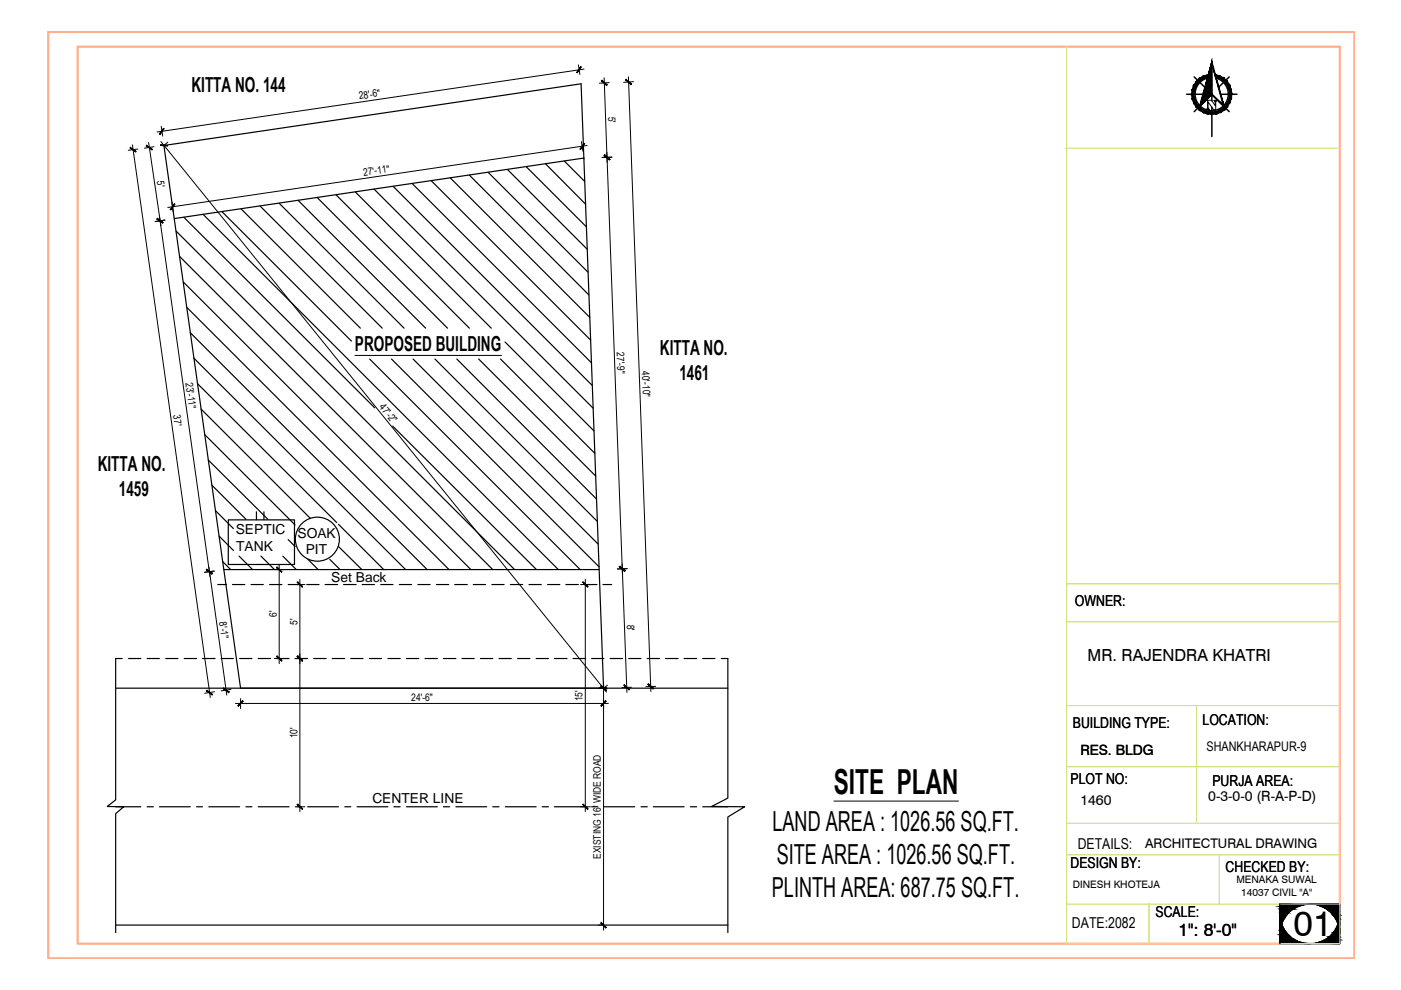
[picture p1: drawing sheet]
<svg xmlns="http://www.w3.org/2000/svg" width="297mm" height="210mm" viewBox="0 0 297 210" stroke-linecap="round" stroke-linejoin="round" font-family="sans-serif">
<!-- layer: 0 -->
<g fill="none" stroke="#000" stroke-width=".32">
<path d="M253.2 16.3l2.3 2.2 1.4-1.4M256 16.6a3.5 3.5 0 0 0-2 5.4 3.5 3.5 0 0 0 5.8 0 3.5 3.5 0 0 0-2-5.4M256.9 13.4h.1M256.9 18.1l-1.8 1.9h-3.5M256.9 13.3v8.1M256.9 16.6l-1.2 1.2M256.9 16.3l-1.1 1.1M256.9 16.1l-1 1M256.9 15.7l-.9 1M256.9 15.5l-.8 .8M256.9 15.2l-.7 .8M256.9 15l-.6 .6"/>
<path d="M256.9 14.7l-.5 .5M256.9 14.4l-.4 .4M256.9 14.1l-.3 .4M256.9 13.9l-.2 .2M256.9 13.6l-.1 .2M256.9 16.8l-1.3 1.3M256.9 17.4l-1.5 1.5M256.9 17.6l-1.6 1.7M256.9 17.9l-1.7 1.7M256.9 18.4l-1.9 2M256.9 18.7l-2 2.1M256.9 19l-2.1 2.1"/>
<path d="M256.9 19.2l-2.3 2.2M256.9 19.5l-2.3 2.3M256.9 19.7l-2.4 2.5M258.8 20h3.5M260.6 16.3l-2.3 2.2M255.5 21.4l-2.3 2.3M256.9 22.7v6.2M258.3 21.4l2.3 2.3"/>
</g>
<g fill="#000" stroke="#000" stroke-width=".21">
<path d="M283.7 195.9h.3v1.1z"/>
<path d="M123.1 14.1l-.8 1.3h.1zM123.1 14.1l.2 .1-.9 1.2z"/>
<path d="M127.5 17.1l1.1 1 .1-.1zM127.5 17.1l.1-.1 1.1 1z"/>
<path d="M132.7 16.9l1 1.1 .2-.2zM132.7 16.8l1.2 1-1.2-.9z"/>
<path d="M252.6 20h.5l-.4 .9zM253.1 20l-.4 .9 .6-.1zM252.7 20.9l.6-.1-.2 1zM253.3 20.8l-.2 1 .4-.2zM253.1 21.8l.4-.2 .1 1.1zM253.5 21.6l.1 1.1 .4-.4zM253.6 22.7l.4-.4 .3 1.1zM254 22.3l.3 1.1 .3-.5zM254.6 22.9l.5 1-.8-.5zM254.6 22.9l.5 1 .2-.5zM255.3 23.4l.7 .8-.9-.3zM255.3 23.4l.7 .8 .1-.5zM256.1 23.7l.8 .5h-.9zM256.1 23.7l.8 .5v-.5zM256.9 23.7l1 .5h-1zM256.9 23.7l1 .5-.1-.5zM257.8 23.7l1 .2-.9 .3zM257.8 23.7l1 .2-.2-.5zM258.6 23.4h1l-.8 .5zM258.6 23.4h1l-.3-.5zM259.3 22.9l.9-.2-.6 .7zM259.3 22.9l.9-.2-.3-.4zM259.9 22.3l.8-.5-.5 .9zM260.3 21.6l-.4 .7 .8-.5zM260.3 21.6l.8-.7-.4 .9zM260.6 20.8l-.3 .8 .8-.7zM261.2 20l-.1 .9-.5-.1zM260.7 20l-.1 .8 .6-.8zM261.1 19l.1 1h-.5zM260.6 19.1l.1 .9 .4-1zM260.7 18.1l.4 .9-.5 .1zM260.3 18.3l.3 .8 .1-1zM260.2 17.3l.5 .8-.4 .2zM259.9 17.6l.4 .7-.1-1zM259.5 16.6l.7 .7-.3 .3zM259.5 16.6l-.3 .4 .7 .6zM258.6 16.1l.9 .5-.3 .4zM258.6 16.1l-.1 .5 .7 .4zM257.8 15.8l.8 .3-.1 .5zM257.8 15.8l-.2 .5 .9 .3z"/>
<path d="M255.2 16.1l.9-.3 .1 .5zM255.2 16.1l.2 .5 .8-.3zM254.3 16.6l.9-.5 .2 .5zM254.3 16.6l.3 .4 .8-.4zM254.3 16.6l.3 .4-1 .3zM253.6 17.3l.4 .3 .6-.6zM253.6 17.3l.4 .3-.9 .5zM253.1 18.1l.5 .2 .4-.7zM253.1 18.1l.5 .2-.9 .7zM252.7 19l.6 .1 .3-.8zM252.7 19l.6 .1-.7 .9zM253.3 19.1l-.7 .9h.5z"/>
<path d="M27.6 31.4l1.2 .8v-.1zM27.6 31.2l1.2 .9-1.2-.7z"/>
<path d="M31 30.9l1.2 .9 .1-.1zM31.1 30.8l1.2 .9-1.3-.8z"/>
<path d="M34.7 27.2l-.8 1.3 .9-1.2zM34.7 27.2l-.8 1.3-.1-.1z"/>
<path d="M34.1 30.8l1.4 .2v-.2zM34.1 30.7l1.4 .1h-1.4z"/>
<path d="M123.8 30.4l-.8 1.2 .1 .1zM123.8 30.4l.2 .1-.9 1.2z"/>
<path d="M128.2 32.8l-.1 .1 1.2 .9zM128.1 32.9l1.2 .9-.1 .1z"/>
<path d="M128.1 32.9l1.1 1 .1-.1zM128.1 32.9l.1-.1 1.1 1z"/>
<path d="M256.9 13l-2.6 9.5h.2zM256.9 13v.6l-2.4 8.9zM256.9 13v.6l2.7 9.1zM256.9 13.6l2.7 9.1-.3-.5zM256.9 20.1l2.7 2.6-.3-.5zM256.9 19.9l2.4 2.3-2.4-2.1zM256.9 19.9l-2.4 2.6 2.4-2.4zM254.3 22.4l2.6-2.5-2.4 2.6z"/>
<path d="M33.4 46.3l-.1 .2 1.3 .7zM33.3 46.5l1.3 .7-.1 .1z"/>
<path d="M33.3 46.4l1.1 .9 .2-.1zM33.4 46.3l1.2 .9-1.3-.8z"/>
<path d="M37 43.2l-.8 1.3 .9-1.2zM37 43.2l-.8 1.3-.1-.1z"/>
<path d="M43.8 120.7v.1l1.2 .8zM43.8 120.8l1.2 .8-.1 .1z"/>
<path d="M43.8 120.8l1.1 .9 .1-.1zM43.8 120.7l1.2 .9-1.2-.8z"/>
<path d="M58.8 139.1l-.2 .1 1.2 .9zM58.6 139.2l1.2 .9-.1 .1z"/>
<path d="M58.6 120.3l1.2 1zM58.6 120.3l.2-.1 1 1.1z"/>
<path d="M63.1 139.1l-.1 .1 1.1 .9zM63 139.2l1.1 .9v.1z"/>
<path d="M63 123.4l1.1 1.1v-.1zM63 123.4h.1l1 1z"/>
<path d="M123.5 123.4l1.1 1.1 .1-.1zM123.5 123.4h.1l1.1 1z"/>
<path d="M131.3 120.1l1.2 .9-1-.9zM131.3 120.1l1.2 .9-.1 .1z"/>
<path d="M131.3 120.1l1.1 1 .1-.1zM131.3 120.1h.2l1 .9z"/>
<path d="M43.9 146.4l-.1 .1 1.2 .7zM43.8 146.5l1.2 .7v.2z"/>
<path d="M47.4 145.8l-.1 .2 1.3 .7zM47.3 146l1.3 .7-.1 .2z"/>
<path d="M51.4 148.6l-.9 1.1 1.1-1zM51.4 148.6l-.9 1.1-.1-.1z"/>
<path d="M63 139.2l1.1 1v-.1zM63.1 139.1l1 1-1.1-.9z"/>
<path d="M127.2 145.8v.1h1.5zM127.2 145.9h1.5v.1z"/>
<path d="M127.4 149.6l.1 .1 .9-1.1zM128.4 148.6l.1 .1-1 1z"/>
<path d="M127.4 145.5l1 1 .1-.1zM127.5 145.3l1 1.1-1.1-.9z"/>
<path d="M132.3 145.1v.2l1.1 .9zM132.3 145.3l1.1 .9v.1z"/>
<path d="M137.5 145l-.1 .1 1.2 .9zM137.4 145.1l1.2 .9-.2 .1z"/>
<path d="M63 170.5l1.1 1-1-1zM63 170.5l1.1 1v.1z"/>
<path d="M123.5 170.5l1.2 1-1.1-1zM123.5 170.5l1.2 1-.1 .1z"/>
<path d="M127.5 195.6l-.1 .1 1.1 .9zM127.4 195.7l1.1 .9-.1 .2z"/>
<path d="M283.7 195.9l.3 1.1zM284 197v1z"/>
<path d="M277.7 191.7l6.3 .1zM277.7 191.7l6.3 .1z"/>
<path d="M278.8 191.8l5.2 .3v-.3zM278.8 191.8l5.2 .3h-4.1z"/>
<path d="M279.9 192.1l4.1 .4v-.4zM279.9 192.1l4.1 .4h-3.1z"/>
<path d="M280.9 192.5l3.1 .7v-.7zM280.9 192.5l3.1 .7h-2.2z"/>
<path d="M281.8 193.2l2.2 .8v-.8zM281.8 193.2l2.2 .8h-1.4z"/>
<path d="M282.6 194l1.4 .9v-.9zM282.6 194l1.4 .9h-.8z"/>
<path d="M283.2 194.9l.8 1v-1zM283.2 194.9l.8 1h-.3z"/>
<circle cx="256.1" cy="23" r=".11"/>
</g>
<g fill="none" stroke="#000" stroke-width=".21">
<path d="M255.7 23.2h.7M255.7 23.2h.1M255.9 23.2h.1M256 23.1v.1M256 23h.1M256 23v-1.7h-.3h1.2l.8 1.2-.1-.9h.2v1.7h-.5l-1.2-1.7 .1 1.4M256.2 23.1h.1M256.2 23h.1M256.2 23.2h.1M256.3 23.2h.1M256.4 23.2h.1M257.4 21.3h.6"/>
<path d="M257.4 21.3v.1M257.6 21.3l-.1 .1M257.6 21.4l.1 .1M257.6 21.4h.1M257.8 21.4v.1M257.8 21.3v.1M257.9 21.4h.1M258 21.3v.1"/>
</g>
<!-- layer: Normal Wall -->
<path d="M10.2 6.8h277v196.4h-277zM16.5 9.9h267.5v190.2h-267.5z" fill="none" stroke="#ffaf89" stroke-width=".38"/>
<!-- layer: Rear Wall -->
<path d="M226.1 9.9v116.3M225.8 31.4h58.2M226.1 123.7h57.9v76.4h-57.9v-76.4h57.9zM226.1 131.8h57.9M226.1 149.6h57.9M253.7 149.6v24.9M226.1 162.5h57.9M226.1 174.5h57.9M226.1 191.7h57.9M226.1 181.2h57.9M243.6 191.7v8.4M258.5 181.2v10.5" fill="none" stroke="#d4e480" stroke-width=".21"/>
<!-- layer: TEXT -->
<g fill="#000" stroke="#000" stroke-width=".21">
<path d="M271.3 195.6h.6l-.4 1.2zM271.3 193.7l.2 1.3h-.2zM283.7 195.9h.3v1.1zM284 193.7v1.2z"/>
<path d="M271.3 195.6v1.2h.2zM271.3 196.8h.2l-.2 1.2z"/>
<path d="M271.3 195.6v1.2h.2zM271.3 196.8h.2l-.2 1.2z"/>
<path d="M271.3 195l.6 1.2-.4-1.2zM271.3 195l.6 1.2h-.6z"/>
<path d="M271.3 195l.6 1.2-.4-1.2zM271.3 195l.6 1.2h-.6z"/>
<path d="M271.3 196.2l1.1 1.1-.5-1.1zM271.3 196.2l1.1 1.1h-1.1z"/>
<path d="M271.3 196.2l1.1 1.1-.5-1.1zM271.3 196.2l1.1 1.1h-1.1z"/>
<path d="M271.3 194.5l.6 1.1 .5-1.1zM271.3 194.5l.6 1.1h-.6z"/>
<path d="M271.3 197.3l1.9 .9-.8-.9zM271.3 197.3l1.9 .9h-1.9z"/>
<path d="M271.3 194.5l.6 1.1 .5-1.1zM271.3 194.5l.6 1.1h-.6z"/>
<path d="M271.3 197.3l1.9 .9-.8-.9zM271.3 197.3l1.9 .9h-1.9z"/>
<path d="M271.3 193.5l1.1 1 .8-1zM271.3 193.5l1.1 1h-1.1z"/>
<path d="M271.3 198.2l2.8 .9-.9-.9zM271.3 198.2l2.8 .9h-2.8z"/>
<path d="M271.3 193.5l1.1 1 .8-1zM271.3 193.5l1.1 1h-1.1z"/>
<path d="M271.3 198.2l2.8 .9-.9-.9zM271.3 198.2l2.8 .9h-2.8z"/>
<path d="M271.3 192.8l1.9 .7 .9-.7zM271.3 192.8l1.9 .7h-1.9z"/>
<path d="M271.3 199.1l4 .5-1.2-.5zM271.3 199.1l4 .5h-4z"/>
<path d="M271.3 192.8l1.9 .7 .9-.7zM271.3 192.8l1.9 .7h-1.9z"/>
<path d="M271.3 199.1l4 .5-1.2-.5zM271.3 199.1l4 .5h-4z"/>
<path d="M271.3 192.2l2.8 .6 1.2-.6zM271.3 192.2l2.8 .6h-2.8z"/>
<path d="M271.3 199.6l5.2 .3-1.2-.3zM271.3 199.6l5.2 .3h-5.2z"/>
<path d="M271.3 192.2l2.8 .6 1.2-.6zM271.3 192.2l2.8 .6h-2.8z"/>
<path d="M271.3 199.6l5.2 .3-1.2-.3zM271.3 199.6l5.2 .3h-5.2z"/>
<path d="M271.3 191.8l4 .4 1.2-.4zM271.3 191.8l4 .4h-4z"/>
<path d="M271.3 199.9l6.4 .2zM271.3 199.9l6.4 .2h-6.4z"/>
<path d="M271.3 191.8l4 .4 1.2-.4zM271.3 191.8l4 .4h-4z"/>
<path d="M271.3 199.9l6.4 .2zM271.3 199.9l6.4 .2h-6.4z"/>
<path d="M271.3 191.7l5.2 .1 1.2-.1zM271.3 191.7l5.2 .1h-5.2z"/>
<path d="M271.3 191.7l5.2 .1 1.2-.1zM271.3 191.7l5.2 .1h-5.2z"/>
<path d="M283.7 195.9l.3 1.1zM284 197v1z"/>
<path d="M284 194.9v1zM284 194.9v1h-.3z"/>
<path d="M283.7 195.9l.3 1v-1zM283.7 195.9l.3 1h-.8z"/>
<path d="M283.2 196.9l.8 1v-1zM283.2 196.9l.8 1h-1.4z"/>
<path d="M282.6 197.9l1.4 .7v-.7zM282.6 197.9l1.4 .7h-2.2z"/>
<path d="M281.8 198.6l2.2 .6v-.6zM280.9 199.2l.9-.6 2.2 .6z"/>
<path d="M280.9 199.2l3.1 .5v-.5zM279.9 199.7l1-.5 3.1 .5z"/>
<path d="M279.9 199.7l4.1 .3v-.3zM278.8 200l1.1-.3 4.1 .3z"/>
<path d="M284 194.9v1zM284 194.9v1h-.3z"/>
<path d="M283.7 195.9l.3 1v-1zM283.7 195.9l.3 1h-.8z"/>
<path d="M283.2 196.9l.8 1v-1zM283.2 196.9l.8 1h-1.4z"/>
<path d="M282.6 197.9l1.4 .7v-.7zM282.6 197.9l1.4 .7h-2.2z"/>
<path d="M281.8 198.6l2.2 .6v-.6zM280.9 199.2l.9-.6 2.2 .6z"/>
<path d="M280.9 199.2l3.1 .5v-.5zM279.9 199.7l1-.5 3.1 .5z"/>
<path d="M279.9 199.7l4.1 .3v-.3zM278.8 200l1.1-.3 4.1 .3z"/>
<path d="M277.7 191.7l6.3 .1zM277.7 191.7l6.3 .1z"/>
<path d="M278.8 191.8l5.2 .3v-.3zM278.8 191.8l5.2 .3h-4.1z"/>
<path d="M279.9 192.1l4.1 .4v-.4zM279.9 192.1l4.1 .4h-3.1z"/>
<path d="M280.9 192.5l3.1 .7v-.7zM280.9 192.5l3.1 .7h-2.2z"/>
<path d="M281.8 193.2l2.2 .8v-.8zM281.8 193.2l2.2 .8h-1.4z"/>
<path d="M282.6 194l1.4 .9v-.9zM282.6 194l1.4 .9h-.8z"/>
<path d="M283.2 194.9l.8 1v-1zM283.2 194.9l.8 1h-.3z"/>
<path d="M278.8 200l5.2 .1zM277.7 200.1h6.3z"/>
<path d="M278.8 200l5.2 .1zM277.7 200.1h6.3z"/>
</g>
<!-- layer: 0 -->
<path d="M34.7 30.8l88.5-13 4.8 128.1h-77zM123.8 33.5l-86.8 12.8M24.5 139.6v30l-1.8 1.4 3.5 .1-1.7 1.4v25.2M47.4 120.8h79.6M154.3 139.6v29.6l-3.4 1.8 7 .1-3.6 2.1v24.5M24.5 145.9h129.8M24.5 196.1h129.8M271.3 191.7v8.4" fill="none" stroke="#000" stroke-width=".25"/>
<!-- layer: A-Hatch -->
<g fill="none" stroke="#000" stroke-width=".25">
<path d="M83.4 39.5l42.2 42.2M87.4 38.9l38 38M91.5 38.3l33.7 33.8M95.5 37.7l29.5 29.6M99.5 37.1l25.4 25.4M103.5 36.6l21.2 21.1M107.6 35.9l16.9 17M111.6 35.4l12.7 12.7M115.6 34.7l8.6 8.6M119.6 34.1l4.4 4.4M123.7 33.6l.1 .1M37.4 49l71.7 71.8"/>
<path d="M38.1 54.4l66.4 66.4M38.9 59.8l60.9 61M39 46.1l40.5 40.4M43.1 45.5l75.3 75.3M47.1 44.9l27.4 27.4M51.1 44.3l25.3 25.3M55.1 43.7l25.9 25.9M59.2 43.1l26.5 26.5M63.2 42.5l27 27.1M67.3 41.9l27.6 27.7M71.3 41.3l28.2 28.3M75.3 40.7l28.9 28.9"/>
<path d="M79.3 40.1l46.4 46.4M39.6 65.2l55.6 55.6M40.3 70.5l50.3 50.3M41.1 75.9l44.9 44.9M78.4 76.1l44.6 44.7M83 76.1l44 44.1M87.6 76.1l39.2 39.3M92.2 76.1l34.4 34.4M96.9 76.1l29.5 29.7M101.5 76.1l24.8 24.9M106.1 76.1l20 20M107.1 72.5l18.8 18.9"/>
<path d="M41.9 81.3l29.5 29.5M42.6 86.7l23.2 23.2M43.4 92.1l19.2 19.2M44.1 97.5l12.7 12.6M83.3 90.3l30.4 30.5M44.9 102.9l7.2 7.2M45.7 108.3l3.8 3.8M46.4 113.7l3.1 3M47.2 119l1.7 1.8M50.7 117.9l2.8 2.9M55.3 117.9l2.9 2.9M60 117.9l2.8 2.9"/>
<path d="M61.1 114.4l1.5 1.5M65.3 118.6l2.2 2.2M69.9 118.6l2.2 2.2M71.8 111.2l9.6 9.6M71.8 115.9l4.9 4.9"/>
</g>
<!-- layer: Toilet -->
<g fill="none" stroke="#000" stroke-width=".25">
<path d="M24.5 139.6h1.4M27.3 139.6h2.6M31.2 139.6h2.6M35.1 139.6h2.6M39.1 139.6h2.6M42.9 139.6h2.7M46.2 123.9h1.8M46.9 139.6h2.6M49.3 123.9h2.6M50.8 139.6h2.6M53.2 123.9h2.6M54.8 139.6h2.6"/>
<path d="M57.2 123.9h2.6M58.7 139.6h2.6M61.1 123.9h2.6M62.6 139.6h2.6M65 123.9h2.6M66.5 139.6h2.7M68.9 123.9h2.7M70.4 139.6h2.7M72.8 123.9h2.7M74.4 139.6h2.6M76.8 123.9h2.6M78.3 139.6h2.6"/>
<path d="M80.7 123.9h2.6M82.2 139.6h2.7M84.7 123.9h2.6M86.2 139.6h2.6M88.6 123.9h2.6M90.1 139.6h2.6M92.5 123.9h2.6M94 139.6h2.7M96.4 123.9h2.7M97.9 139.6h2.6M100.3 123.9h2.6M101.9 139.6h2.6"/>
<path d="M104.3 123.9h2.6M105.8 139.6h2.6M108.2 123.9h2.6M109.7 139.6h2.6M112.2 123.9h2.6M113.7 139.6h2.6M116.1 123.9h2.6M117.6 139.6h2.6M120 123.9h2.6M121.5 139.6h2.7M123.9 123.9h2.7M125.4 139.6h2.6"/>
<path d="M127.8 123.9h1.9M129.4 139.6h2.6M133.3 139.6h2.6M137.2 139.6h2.6M141.1 139.6h2.7M145 139.6h2.7M149 139.6h2.6M152.9 139.6h1.4M24.5 171.1h5.4M31.2 171.1h1.3M33.8 171.1h6.5M41.7 171.1h1.2"/>
<path d="M44.3 171.1h6.5M52.1 171.1h1.3M54.8 171.1h6.5M62.6 171.1h1.3M65.2 171.1h6.6M73.1 171.1h1.3M75.7 171.1h6.5M83.5 171.1h1.4M86.2 171.1h6.5M94 171.1h1.3M96.7 171.1h6.5M104.5 171.1h1.3"/>
<path d="M107.1 171.1h6.6M114.9 171.1h1.4M117.6 171.1h6.6M125.4 171.1h1.4M128 171.1h6.6M135.9 171.1h1.3M138.5 171.1h6.5M146.4 171.1h1.3M149 171.1h5.3"/>
</g>
<!-- layer: DIM 1-100 -->
<g fill="none" stroke="#000" stroke-width=".21">
<path d="M122.6 13.8l.4 2M123.8 14.7l-90.5 13.3M128.1 16.5l.6 17.9M129.2 17.5l-2.1 .1M133.2 16.3l4.8 130.3M134.3 17.3l-2.1 .1M28.1 30.7l16.5 117.2M29.2 31.6l-2 .3M31.5 30.2l2.6 17.7M32.7 31.1l-2.1 .3M34.1 30l94.5 116.7M34.2 26.8l.3 2.1"/>
<path d="M35.6 30.1l-.9 .7M123.3 30l.3 2.1M124.5 30.8l-88.9 13.2M128.7 32.3l3.3 89.4M129.7 33.3l-2.1 .1M33.8 45.8l10.7 76.4M34.9 46.7l-2 .3 2.1-.3M36.5 42.8l.2 2.1M59.2 119.7v21M131.9 119.6l1 27.2M44.3 120.2l3.8 27.2M45.4 121.1l-2 .2"/>
<path d="M58.2 139.6h2.1M58.2 120.8h2.1M62.6 139.6h2.1M63.1 123.9h1.6M63.6 122.9v49.2M123.1 123.9h2.1M124.1 122.9v49.2M133 120.6h-2.1M45.5 146.7l-2.1 .3M49 146.2l-2.1 .3M49.9 149.1h79.1M51 148.1v2.1"/>
<path d="M128 144.9v52.3M128.8 145.3l-.8 .6h-1.1M133.9 145.7l-2.1 .1M139 145.5l-2.1 .1M63.1 171.1h1.6M123.1 171.1h2.1M126.9 196.1h1.1"/>
</g>
<!-- layer: Text-100.w -->
<path d="M75.3 75.4h31M176.8 169.8h26.4" fill="none" stroke="#000" stroke-width=".21"/>
<!-- layer: furniture -->
<g fill="none" stroke="#000" stroke-width=".25">
<path d="M48.4 110.2h14v9.5h-14zM54.4 108.5v1.7M56 108.5v1.7"/>
<circle cx="67.3" cy="114.3" r="4.7"/>
</g>
<text font-size="7.5" x="274.3" y="198.4">01</text>
<text font-size="7.3" x="176.8" y="168.3">SITE PLAN</text>
<g font-size="5.9">
<text x="163.8" y="176.1">LAND AREA : 1026.56 SQ.FT.</text>
<text x="164.7" y="183.2">SITE AREA : 1026.56 SQ.FT.</text>
<text x="163.7" y="190.2">PLINTH AREA: 687.75 SQ.FT.</text>
</g>
<g font-size="4.4">
<text x="40.6" y="19.5">KITTA NO. 144</text>
<text x="75.3" y="74.5">PROPOSED BUILDING</text>
<text x="139.9" y="75.2">KITTA NO.</text>
<text x="144" y="80.5">1461</text>
<text x="20.7" y="99.8">KITTA NO.</text>
<text x="25.2" y="105.1">1459</text>
</g>
<text font-size="3.8" x="249.9" y="198.4">1&quot;: 8'-0&quot;</text>
<text font-size="3.5" x="230.6" y="140.2">MR. RAJENDRA KHATRI</text>
<g font-size="3.2">
<text x="227.9" y="128.5">OWNER:</text>
<text x="227.5" y="154.3">BUILDING TYPE:</text>
<text x="255" y="153.8">LOCATION:</text>
<text x="227" y="166.2">PLOT NO:</text>
<text x="257.1" y="166.7">PURJA AREA:</text>
<text x="228.5" y="179.9">DETAILS:</text>
<text x="227" y="184.1">DESIGN BY:</text>
<text x="259.9" y="184.8">CHECKED BY:</text>
<text x="227.3" y="196.7">DATE:2082</text>
<text x="245" y="194.4">SCALE:</text>
</g>
<g font-size="3">
<text x="229.1" y="160">RES. BLDG</text>
<text x="229.1" y="170.6">1460</text>
<text x="256.2" y="169.9">0-3-0-0 (R-A-P-D)</text>
</g>
<g font-size="2.9">
<text x="50" y="113.3">SEPTIC</text>
<text x="63.1" y="114">SOAK</text>
<text x="50.1" y="116.8">TANK</text>
<text x="64.8" y="117.5">PIT</text>
<text x="70.2" y="123.5">Set Back</text>
<text x="78.9" y="170.3">CENTER LINE</text>
</g>
<g font-size="2.8">
<text x="255.8" y="159.3">SHANKHARAPUR-9</text>
<text x="242.8" y="179.8">ARCHITECTURAL DRAWING</text>
</g>
<g font-size="2.2">
<text x="76.2" y="21.1" transform="rotate(-9 76.2 21.1)">28'-6&quot;</text>
<text x="128.9" y="24.8" transform="rotate(87 128.9 24.8)">5'</text>
<text x="33.2" y="38.3" transform="rotate(82 33.2 38.3)">5'</text>
<text x="77.2" y="37.3" transform="rotate(-8 77.2 37.3)">27'-11&quot;</text>
<text x="130.8" y="74.7" transform="rotate(88 130.8 74.7)">27'-9&quot;</text>
<text x="39.3" y="81.2" transform="rotate(82 39.3 81.2)">23'-11&quot;</text>
<text x="136.1" y="78.7" transform="rotate(87 136.1 78.7)">40'-10&quot;</text>
<text x="36.7" y="88.1" transform="rotate(82 36.7 88.1)">37'</text>
<text x="80.3" y="86.3" transform="rotate(51 80.3 86.3)">47'-2&quot;</text>
<text x="46.5" y="131.9" transform="rotate(82 46.5 131.9)">8'-1&quot;</text>
<text x="58.7" y="130.9" transform="rotate(-90 58.7 130.9)">6'</text>
<text x="63.1" y="132.4" transform="rotate(-90 63.1 132.4)">5'</text>
<text x="132.9" y="132.4" transform="rotate(87 132.9 132.4)">8'</text>
<text x="87.2" y="148.6">24'-6&quot;</text>
<text x="123.5" y="148.7" transform="rotate(-90 123.5 148.7)">15'</text>
<text x="63.1" y="156.6" transform="rotate(-90 63.1 156.6)">10'</text>
<text x="127.4" y="182.1" transform="rotate(-90 127.4 182.1)">EXISTING 16' WIDE ROAD</text>
<text x="227.5" y="188.3">DINESH KHOTEJA</text>
<text x="262.1" y="187.3">MENAKA SUWAL</text>
<text x="263.2" y="190">14037 CIVIL &quot;A&quot;</text>
</g>
</svg>
